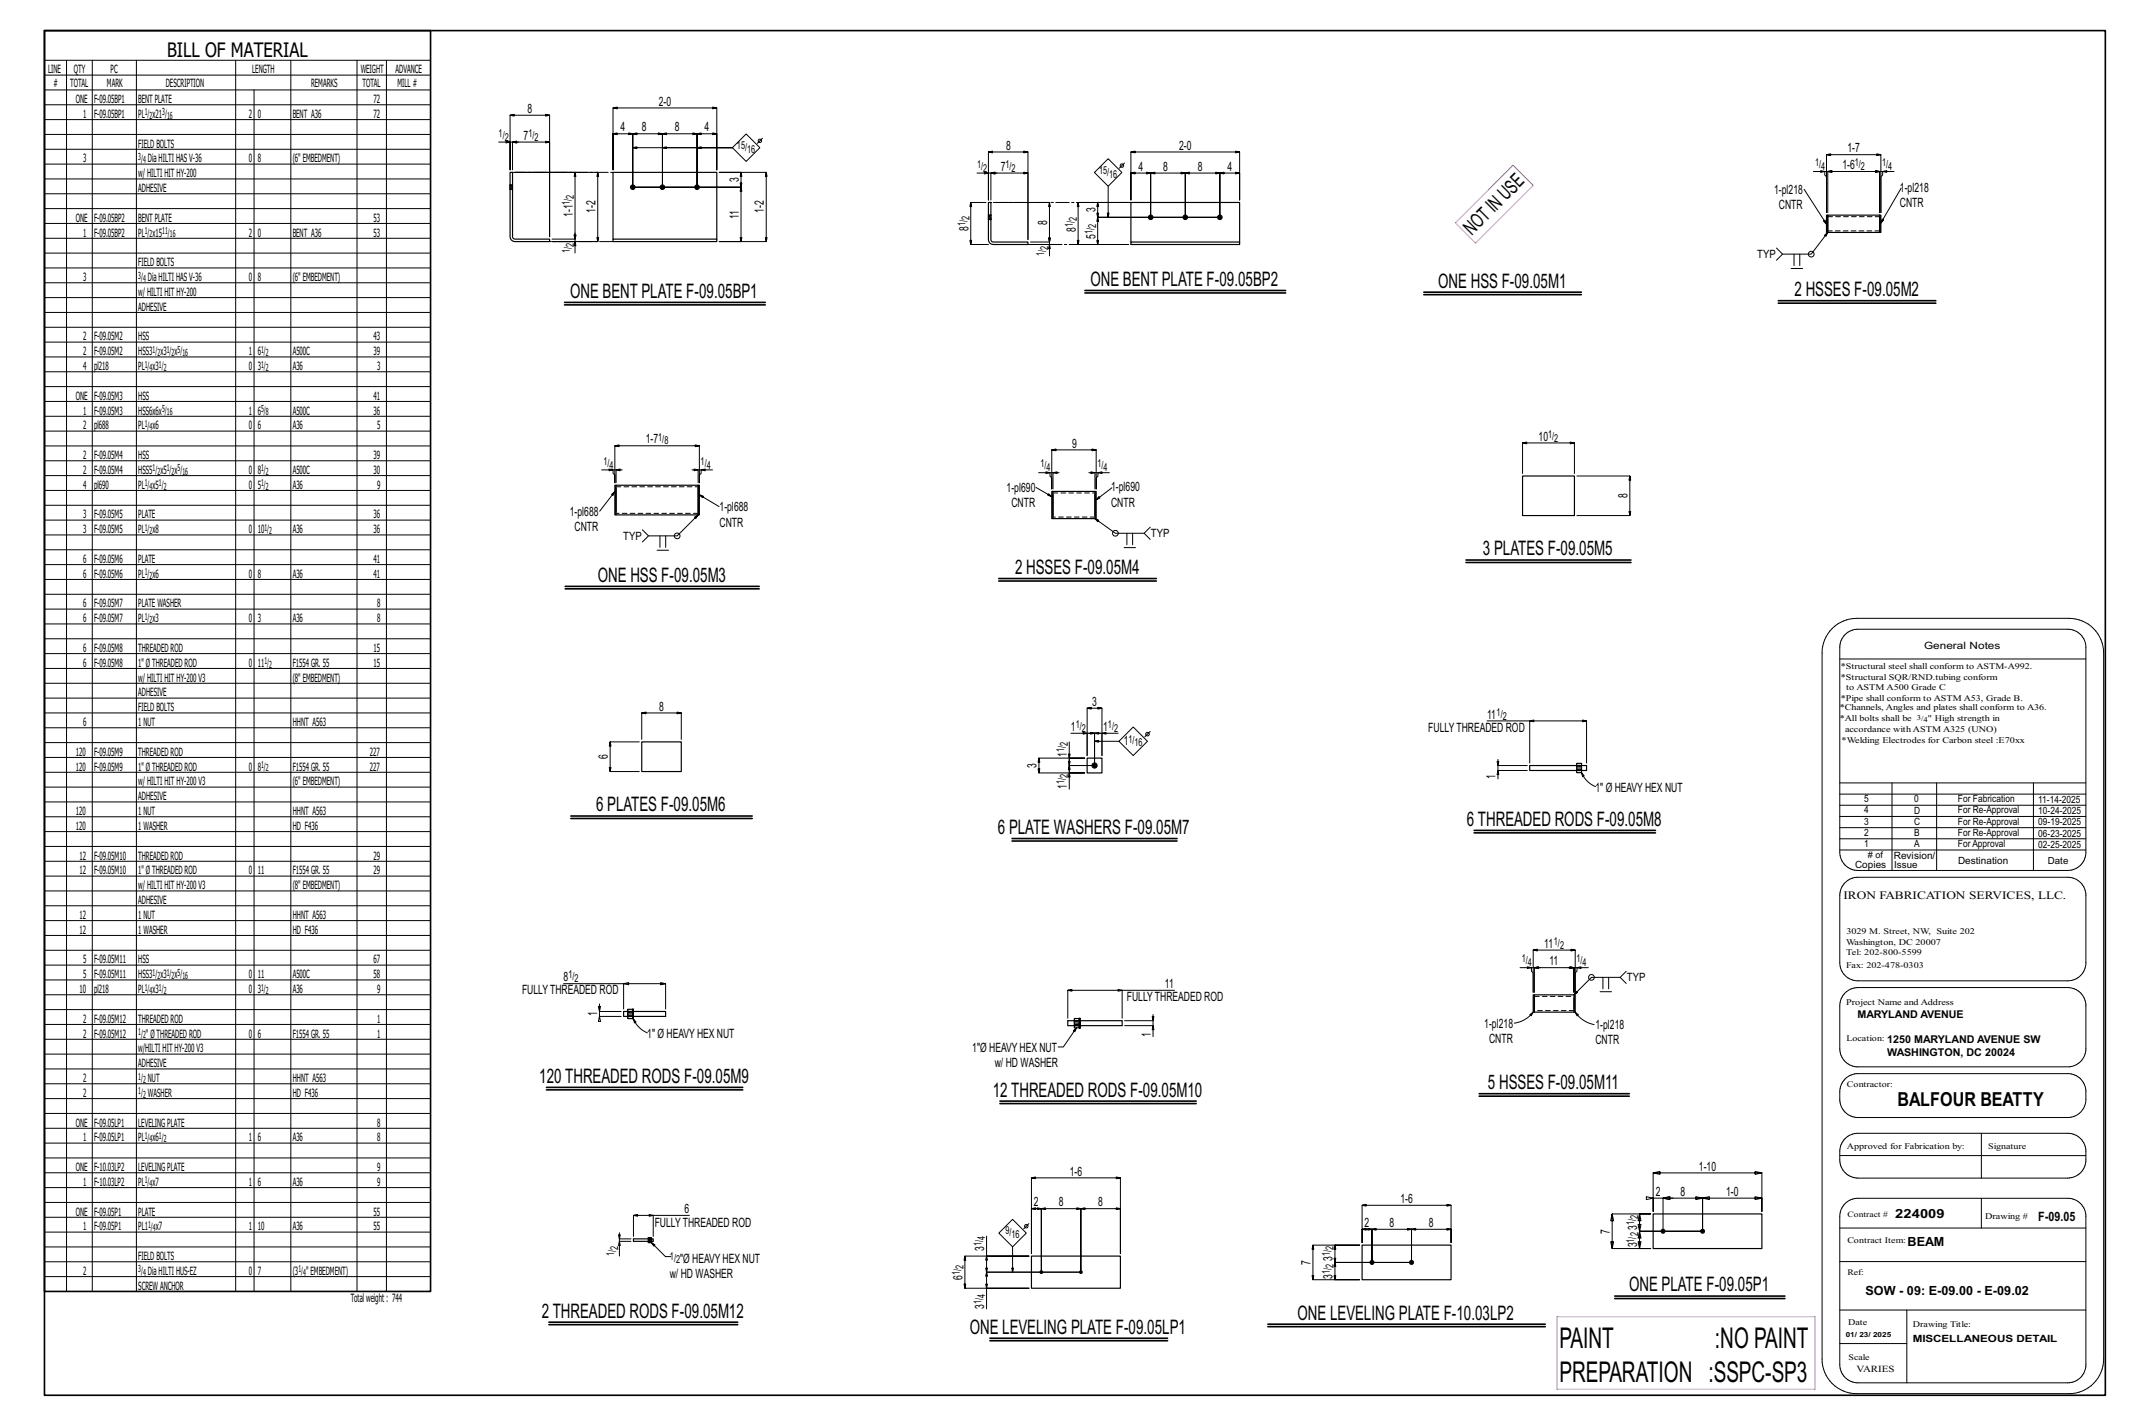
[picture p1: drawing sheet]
<svg xmlns="http://www.w3.org/2000/svg" width="914mm" height="610mm" viewBox="0 0 914 610" stroke-linecap="round" stroke-linejoin="round" font-family="sans-serif">
<g fill="none" stroke="#000" stroke-width=".43">
<path d="M19 25.8h165.4M19 32.2h165.4M19 38.5h165.4M28.5 25.8v527.1M39.5 25.8v527.1M58.4 25.8v527.1M100.9 25.8v527.1M108.8 38.5v514.4M124.6 25.8v527.1M152.9 25.8v527.1M165.5 25.8v527.1M19 44.9h165.4"/>
<path d="M19 51.2h165.4M19 57.6h165.4M262.5 46.2l1.8 .4v-.8l-1.8 .4h44.5l-1.8 .4v-.8l1.8 .4v26.5v-15.4l-1.8-.4v.7l1.8-.3h-8.5l1.8-.4v.7l-1.8-.3v22.8v-22.8l-1.7-.4v.7l1.7-.3h-14.8l1.8-.4v.7l-1.8-.3v22.8v-22.8l-1.7-.4v.7l1.7-.3h-12.7l1.8-.4v.7l-1.8-.3v22.8v-22.8l-1.7-.4v.7l1.7-.3h-8.5l1.8-.4v.7l-1.8-.3v15.4zM326.5 59.2l-2.2 2.2M19 63.9h165.4M19 70.3h165.4M19 76.6h165.4M213.6 60.8h4.9v11.9v-23.4l1.7 .4v-.7l-1.7 .3h16.9l-1.8 .4v-.7l1.8 .3v52v-40.5l-1.8-.4v.8l1.8-.4h-15.9M216.7 60.4l1.8 .4-1.8 .4zM218.5 60.8h3.6M219.5 60.8l1.8-.4v.8zM219.5 60.8v11.9z"/>
<path d="M271 63.2l1.8 .4v-.7l-1.8 .3h42.7l5.9-5.9 5.8 5.9-5.8 5.9-5.9-5.9M283.7 63.2l1.8 .4v-.7l-1.8 .3h30h-15.2l1.8-.3v.7l-1.8-.4M418.4 74.1h4.9v11.5v-20.5l1.8 .3v-.7l-1.8 .4h17l-1.8 .3v-.7l1.8 .4v37.5v-28.5l-1.8-.4v.8l1.8-.4h-15.9M421.6 73.7l1.7 .4-1.7 .4zM423.3 74.1h3.7M424.4 74.1l1.7-.4v.8zM424.4 74.1v11.5zM474.6 68l5.9 5.8-5.9 5.9-5.9-5.9zM474.6 79.7v13.3l-.4-1.7h.8l-.4 1.7M481.6 69.8l-2.2 2.2M484.4 65.1l1.7 .3v-.7l-1.7 .4h46.5l-1.7 .3v-.7l1.7 .4v20.5v-11.5l-1.7-.4v.8l1.7-.4h-8.4l1.7-.4v.8l-1.7-.4v18.9v-18.9l-1.8-.4v.8l1.8-.4h-14.9l1.8-.4v.8l-1.8-.4v18.9v-18.9l-1.7-.4v.8l1.7-.4h-14.8l1.8-.4v.8l-1.8-.4v18.9v-18.9l-1.7-.4v.8l1.7-.4h-8.4l1.7-.4v.8l-1.7-.4v11.5zM776.6 73.4h4.9v1.5l.8 .8v15.3v-24.8l1.7 .4v-.8l-1.7 .4h23.3l-1.8 .4v-.8l1.8 .4v24.8v-15.3l.7-.8v-1.5h4.9"/>
<path d="M779.8 73l1.7 .4-1.7 .4zM781.5 73.4h3.9M782.8 73.4l1.8-.4v.8zM782.8 73.4v17.6zM782.8 73.4h22.2l-1.7 .4v-.8l1.7 .4v17.6v-17.6M802.4 73.4h3.9M803.3 73l1.7 .4-1.7 .4zM806.3 73.4l1.8-.4v.8zM19 83h165.4M19 89.3h165.4M19 95.7h165.4M246.3 99.7v3.7"/>
<path d="M271 80.1h46.4l.3-1.7h-.7l.4 1.7v-6.3l.3 1.7h-.7l.4-1.7h-9.3h20.1l-.4 1.7h.7l-.3-1.7v29.6l-.4-1.7h.7l-.3 1.7h-20.1h9.3l.3-1.7h-.7l.4 1.7v-23.3l.3 1.8h-.7l.4-1.8zM422.3 86.7h-6.5l-.4 1.7h.7l-.3-1.7v18l-.4-1.8h.7l-.3 1.8h7.5M425.4 86.7h24.1l-.4 1.7h.8l-.4-1.7v16.9M461.8 86.7l.3 1.7h-.7l.4-1.7h21.5h-13.2l-.3 1.7h.7l-.4-1.7v6.3l-.3-1.7h.7l-.4 1.7h52.4h-52.4l-.3 1.8h.7l-.4-1.8v11.7l-.3-1.8h.7l-.4 1.8h13.2h-21.5l.3-1.8h-.7l.4 1.8zM772.7 81l9.6 14.9-1.3-1.2 .6-.5 .7 1.7M782.8 99.5l-1.3 1.2 .6 .4 .7-1.6-7.1 9.3h-12.3l-2.6-2.6M814.2 80.5l-8.6 15 .5-1.7 .7 .4-1.2 1.3M19 102h165.4M19 108.4h165.4M19 114.7h165.4M236.4 102.4h9.9zM245.9 100.6h.8l-.4 1.8z"/>
<path d="M246.3 103.4l.4 1.8h-.8zM246.3 102.4v-28.6l.4 1.7h-.8l.4-1.7h-25.7h35.4l-.4 1.7h.8l-.4-1.7v29.6l-.4-1.7h.8l-.4 1.7h-19.6h9.9v4.9M441.3 103.6h8.2zM441.3 104.7h8.2v4.9M449.1 101.9h.8l-.4 1.7zM449.5 104.7l.4 1.7h-.8zM449.5 101v3.7M763.4 108.8l-2.6 2.6M767.1 114.9h5M768.4 108.8v4.9M770.8 108.8v4.9M19 121.1h165.4"/>
<path d="M19 127.4h165.4M19 133.8h165.4M19 140.1h165.4M19 146.5h165.4M19 152.8h165.4M19 159.2h165.4M19 165.5h165.4M19 171.9h165.4M19 178.2h165.4M19 184.6h165.4M19 190.9h165.4M19 197.3h165.4"/>
<path d="M19 203.6h165.4M19 210h165.4M19 216.3h165.4M257.7 201.2h4.9v1.5l.7 .7v3.3v-15.9l1.8 .4v-.7l-1.8 .3h36.2l-1.7 .4v-.7l1.7 .3v15.9v-3.3l.8-.7v-1.5h4.9M260.8 200.8l1.8 .4-1.8 .3zM262.6 201.2h3.9M263.3 210.4l-1.3 1.2 .6 .5 .7-1.7-6.5 8.5M263.9 201.2l1.7-.4v.7zM263.9 201.2v5.5M296.4 201.2h3.9M297.3 200.8l1.7 .4-1.7 .3zM299 201.2v5.5"/>
<path d="M299.5 211.8l1.3 1.3 .4-.7-1.7-.6 8.5 5.1M300.3 201.2l1.7-.4v.7zM443.7 208.7l6.8 3.9-1.7-.6 .3-.6 1.4 1.2M444.8 202.4h4.9v1.5l.8 .7v4.7v-16.7l1.7 .4v-.8l-1.7 .4h19l-1.8 .4v-.8l1.8 .4v16.7v-4.7l.7-.7v-1.5h4.9M448 202l1.7 .4-1.7 .3zM449.7 202.4h3.9M451 202.4l1.7-.4v.7zM451 202.4v6.9M466.3 202.4h3.9M467.2 202l1.8 .4-1.8 .3zM469 202.4v6.9M470.2 202.4l1.8-.4v.7z"/>
<path d="M476.2 208.8l-6.7 5.2 1.1-1.4 .5 .6-1.6 .8M652.1 202.7v-13.1l1.7 .4v-.8l-1.7 .4h22.2l-1.7 .4v-.8l1.7 .4v13.1M675.4 203.8h22.6l-.3 1.7h.7l-.4-1.7v16.9l-.3-1.7h.7l-.4 1.7h-22.6M19 222.7h165.4M19 229h165.4M19 235.4h165.4M277.7 229.4l-2.6 2.6M281.4 235.5h4.9M282.7 229.4v4.9M285.1 229.4v4.9M299 220.4l-1.5 1 .5 .5 1-1.5-9 9h-12.3l-2.6-2.6M469 222l1.2 1.3 .4-.6-1.6-.7 8.7 6.3h12.3l2.6-2.6"/>
<path d="M481.4 234.4h4.9M482.6 228.3v4.9M485.1 228.3v4.9M490 228.3l2.6 2.6M19 241.7h165.4M19 248.1h165.4M19 254.4h165.4M19 260.8h165.4M19 267.1h165.4M19 273.5h165.4M19 279.8h165.4M784.7 269.1a15.1 15.1 0 0 1 10.5-4.4h90.9a14.9 14.9 0 0 1 14.9 14.9v302.2a14.9 14.9 0 0 1-14.9 14.8h-90.9a14.7 14.7 0 0 1-14.8-14.8v-302.2a14.7 14.7 0 0 1 4.3-10.5z"/>
<path d="M790.2 271.6a7.9 7.9 0 0 1 5.6-2.2h89.8a7.7 7.7 0 0 1 7.8 7.7v87.7a7.7 7.7 0 0 1-7.8 7.8h-89.8a7.8 7.8 0 0 1-7.8-7.8v-87.7a7.6 7.6 0 0 1 2.2-5.5zM19 286.2h165.4M19 292.5h165.4M19 298.9h165.4M788 282.1h105.4M19 305.2h165.4M19 311.6h165.4M19 317.9h165.4M273.8 317.6h-12.5l-.4 1.7h.8l-.4-1.7v12.7l-.4-1.8h.8l-.4 1.8h12.5M274.9 316.5v-11.3l1.7 .4v-.8l-1.7 .4h16.9l-1.8 .4v-.8l1.8 .4v11.3M458 317.6v6.9h6.6h-19.6l-.4 1.8h.7l-.3-1.8v6.4l-.4-1.8h.7l-.3 1.8h19.6h-6.6v6.9M458.7 313.9h6.9v9.6v-20.3l1.8 .4v-.8l-1.8 .4h6.4l-1.8 .4v-.8l1.8 .4v20.3v-9.6h6.9"/>
<path d="M463.9 313.5l1.7 .4-1.7 .4zM465.6 313.9h5.8M466.2 313.9h2.6l-1.8-.4v.8l1.8-.4v13.8h-10.8v-3.2M468.8 313.9l1.7-.4v.8zM468.8 317.3l1.7 .4v-.7l-1.7 .3h10.4M472 313.9l1.7-.4v.8zM472 313.9h-3.2v13.8h-10.8l.3 1.8h-.7l.4-1.8v2.6M485.3 311.2l6.2 6.1-6.2 6.1-6.1-6.1zM492.6 313.1l-2.3 2.3M636.9 308.6h18.3v18.1M655.2 308.6l1.7-.4v.8zM655.2 308.6h24.3l-1.7 .4v-.8l1.7 .4v18.1"/>
<path d="M19 324.3h165.4M19 330.6h165.4M19 337h165.4M457.6 326h.7l-.3 1.7zM457.6 322.8h.7l-.3 1.7zM458 330.9l.3 1.7h-.7zM458 325.1v5.8M641.2 326h.7l-.3 1.7zM641.6 329.8l.3 1.8h-.7zM641.6 325.1v4.7M641.6 327.7h12.5M654.1 329.8h-12.5v3.6"/>
<path d="M677.4 330.8l1.1 1.4-.7 .3zM677.4 330.8a11.1 11.1 0 0 0 5.9 6M788 335.2h105.4M788 340h105.4M810.3 335.2v37.4M829.4 335.2v37.4M870.9 335.2v37.4M19 343.3h165.4M19 349.7h165.4M19 356h165.4M788 349.5h105.4M788 359.1h105.4"/>
<path d="M788 354.3h105.4M788 344.7h105.4M19 362.4h165.4M19 368.7h165.4M19 375.1h165.4M788 363.9h105.4M790.2 377.8a7.9 7.9 0 0 1 5.6-2.2h89.8a7.9 7.9 0 0 1 7.8 7v29.5a7.7 7.7 0 0 1-7.8 7.8h-89.8a7.8 7.8 0 0 1-7.8-7.8v-28.7a7.8 7.8 0 0 1 2.2-5.6zM19 381.4h165.4M19 387.8h165.4M19 394.1h165.4M19 400.5h165.4M19 406.8h165.4"/>
<path d="M19 413.2h165.4M19 419.5h165.4M651 414.2h4.9v1.5l.8 .8v8.3v-18.1l1.7 .4v-.8l-1.7 .4h17.9l-1.7 .4v-.8l1.7 .4v18.1v-8.3l.8-.8v-1.5h4.9M654.2 413.9l1.7 .3-1.7 .4zM655.9 414.2h3.9M657.2 414.2l1.7-.3v.7zM657.2 414.2v10.6zM657.2 414.2h16.9l-1.7 .4v-.7l1.7 .3v10.6v-10.6M671.5 414.2h3.9M672.4 413.9l1.7 .3-1.7 .4zM675.4 414.2l1.7-.3v.7zM686.5 418.4v4.9"/>
<path d="M689 418.4v4.9M693.9 418.4l2.6 2.6M696.5 415.8l-2.6 2.6h-12.3l-7.5 7.5 1-1.5 .5 .5-1.5 1M19 425.9h165.4M19 432.2h165.4M19 438.6h165.4M241.4 421.1h25.7v10.8M256.3 430.8h.9l-.5 2.2zM256.7 429.8v5.3l-.4 2.2h.9l-.5-2.2h9.3M256.7 433h9.3M267.1 421.1l2.1-.5v1zM267.1 421.1h18l-2.2 .5v-1l2.2 .5v10.8"/>
<path d="M271.3 436.2l1.1 1.4-.7 .3zM271.3 436.2a11.1 11.1 0 0 0 6 6M478.9 423.6l1.7 .3-1.7 .4zM480.6 423.9h-23.3l1.8-.3v.7l-1.8-.4v12M481.7 439.1h12.1v4.7M481.7 437h12.1M493.5 435.2h.7l-.4 1.8zM493.8 439.1l.4 1.7h-.7zM493.8 434.3v4.8M503 423.9h-22.4v12M655.2 434.4l1.5-1.1-.9 1.6zM656.7 433.3a12.3 12.3 0 0 1-8.2 4.7"/>
<path d="M674.6 433.3l1.4 1.1-.6 .5zM674.6 433.3a12.7 12.7 0 0 0 8.2 5.3M685.3 424.5h4.9M790.2 425l2.6-1.6 3-.6h89.8a7.9 7.9 0 0 1 7.8 7v19.9a7.8 7.8 0 0 1-7.1 7h-91.3a7.9 7.9 0 0 1-7-7.8v-18.3a7.9 7.9 0 0 1 2.2-5.6zM19 444.9h165.4M19 451.3h165.4M19 457.6h165.4M461.1 440l-1.4 1.2 .7 .5 .7-1.7-5.7 8.2h-2.2M19 464h165.4M19 470.3h165.4M19 476.7h165.4M790.2 461.9l1.9-1.4 2.9-.9h90.6a7.7 7.7 0 0 1 7.8 7v4a7.7 7.7 0 0 1-7.8 7.8h-89.8a7.8 7.8 0 0 1-7.8-7.8v-3.2a7.9 7.9 0 0 1 2.2-5.5z"/>
<path d="M19 483h165.4M19 489.4h165.4M19 495.7h165.4M788 494.7h105.4M790.2 487.4a7.9 7.9 0 0 1 5.6-2.2h89.8a7.8 7.8 0 0 1 7.8 7v5.1a7.9 7.9 0 0 1-7.8 7h-89.8a7.9 7.9 0 0 1-7.8-7.8v-3.6a7.6 7.6 0 0 1 2.2-5.5zM848.6 485.2v19.1M19 502.1h165.4M19 508.4h165.4M19 514.8h165.4M278 519.9l1.8 .4-1.8 .4zM441.8 504.2l1.7 .4v-.7l-1.7 .3h38.1l-1.8 .4v-.7l1.8 .3v32.5v-19.3l-1.8-.4v.8l1.8-.4h-17l1.8-.4v.8l-1.8-.4v27.2v-27.2l-1.7-.4v.8l1.7-.4h-16.9l1.7-.4v.8l-1.7-.4v27.2v-27.2l-1.8-.4v.8l1.8-.4h-4.2l1.7-.4v.8l-1.7-.4v19.3zM583.4 516l1.7 .3v-.7l-1.7 .4h38.1l-1.8 .3v-.7l1.8 .4v16v-5.8l-1.8-.3v.7l1.8-.4h-17l1.8-.3v.7l-1.8-.4v14.2v-14.2l-1.7-.3v.7l1.7-.4h-16.9l1.8-.3v.7l-1.8-.4v14.2v-14.2l-1.7-.3v.7l1.7-.4h-4.2l1.7-.3v.7l-1.7-.4v5.8z"/>
<path d="M690.5 519.7l.6 2.9h-1.3l.7-2.9h16.5h-4.8l-.6 2.9h1.2l-.6-2.9v7.4l-.6-2.9h1.2l-.6 2.9h27h-27l-.6 2.9h1.2l-.6-2.9v7.4l-.6-2.9h1.2l-.6 2.9h4.8h-16.5l.6-2.9h-1.3l.7 2.9zM712.3 512.9l2.9-.6v1.2zM712.3 512.9v14.2zM712.3 512.9h16.9l-2.9 .6v-1.2l2.9 .6v14.2v-14.2l2.9 .6v-1.2l-2.9 .6h25.4l-2.9 .6v-1.2l2.9 .6v5.7v-16.5l-2.9-.6v1.2l2.9-.6h-46.6l2.9-.6v1.2l-2.9-.6v16.5v-5.7l-2.9 .6v-1.2l2.9 .6h8.6M790.2 515.3a7.9 7.9 0 0 1 5.6-2.3h89.8a7.8 7.8 0 0 1 7.8 7v65a7.9 7.9 0 0 1-7.8 7h-89.8a7.8 7.8 0 0 1-7.8-7.8v-63.5a7.6 7.6 0 0 1 2.2-5.4zM848.6 513v12.7M19 521.1h165.4M19 527.5h165.4M19 533.8h165.4M264.9 528.6h.8l-.4 1.8zM265.3 531.4l.4 1.8h-.8zM265.3 527.7v3.7"/>
<path d="M265.3 530.4h4.9M270.2 531.4h-4.9v6.3M279 531.9l1 1.6 .5-.6-1.5-1 6 6h2.3M279.8 520.3h-8.5l1.8-.4v.8l-1.8-.4v9M295.2 520.3h-15.4v9M422.5 537.7l.4 1.8h-.7zM422.5 529.2v8.5h18.2h-27.4l-.4 1.8h.7l-.3-1.8v13.8l-.4-1.8h.7l-.3 1.8h27.4h-18.2v8.8M422.5 537.7v6.9l-.3-1.8h.7l-.4 1.8h40.4h-40.4l-.3 1.7h.7l-.4-1.7v6.9M427.8 527.9l5.9-5.9 5.9 5.9-5.9 5.9zM433.7 533.8v10.8l-.4-1.8h.8l-.4 1.8M440.7 523.8l-2.2 2.2M562.3 533l.4 1.8h-.8l.4-1.8h20h-10.6l-.3 1.8h.7l-.4-1.8v7.4l-.3-1.7h.7l-.4 1.7h32.8h-32.8l-.3 1.8h.7l-.4-1.8v7.4l-.3-1.7h.7l-.4 1.7h10.6h-20l.4-1.7h-.8l.4 1.7z"/>
<path d="M788 525.7h105.4M19 540.2h165.4M19 546.5h165.4M422.2 549.7h.7l-.4 1.8zM788 540.1h105.4M788 560.8h105.4M788 575.2h28.7M816.7 560.8v31.2"/>
<circle cx="325.4" cy="60.3" r=".74"/>
<circle cx="480.5" cy="70.9" r=".74"/>
<circle cx="775.7" cy="108.8" r="1.23"/>
<circle cx="290" cy="229.4" r="1.23"/>
<circle cx="477.7" cy="228.3" r="1.23"/>
<circle cx="491.5" cy="314.3" r=".76"/>
<circle cx="681.6" cy="418.4" r="1.23"/>
<circle cx="439.6" cy="524.9" r=".74"/>
</g>
<g fill="none" stroke="#000" stroke-width=".7">
<path d="M19 13.1h882.7v584.2h-882.7zM19 13.1h165.4v539.8h-165.4zM241.8 129.5h86M241.8 130.5h86M464.7 124.4h85.9M464.7 125.4h85.9M609.8 125.1h67.5M609.8 126.1h67.5M761.6 128.7h67.5M761.6 129.8h67.5M627.9 239.7h70.6M242.1 251h83.1"/>
<path d="M242.1 252.1h83.1M427.8 247.7h67.4M427.8 248.7h67.4M627.9 240.8h70.6M244.5 349.3h77.7M244.5 350.4h77.7M433.5 359h70.6M631.3 355.5h77.7M631.3 356.5h77.7M433.5 360h70.6M234.1 465.5h84M234.1 466.6h84"/>
<path d="M428.3 471.4h84M428.3 472.4h84M633.5 468.2h64.3M633.5 469.3h64.3M691.6 554.8h72.9M691.6 555.9h72.9M235.1 566h80.9M235.1 567.1h80.9M424 572.9h76.1M424 574h76.1M543 566.9h118.8M543 567.9h118.8"/>
</g>
<path d="M648 70.7l8.7 8.7-24.7 24.7-8.7-8.7zM666.9 563.7h110.4v31.1h-110.4z" fill="none" stroke="#f0f" stroke-width=".5"/>
<g fill="#000" stroke="#000" stroke-width=".43">
<circle cx="271" cy="80.1" r=".99"/>
<circle cx="283.7" cy="80.1" r=".99"/>
<circle cx="298.5" cy="80.1" r=".99"/>
<circle cx="492.8" cy="93" r=".99"/>
<circle cx="507.6" cy="93" r=".99"/>
<circle cx="522.5" cy="93" r=".99"/>
<circle cx="468.8" cy="327.7" r="1.12"/>
<circle cx="712.3" cy="527.1" r=".86"/>
<circle cx="729.2" cy="527.1" r=".86"/>
<circle cx="446" cy="544.6" r=".6"/>
<circle cx="462.9" cy="544.6" r=".6"/>
<circle cx="587.6" cy="540.4" r=".86"/>
<circle cx="604.5" cy="540.4" r=".86"/>
</g>
<g fill="none" stroke="#000" stroke-width=".5">
<path d="M218.4 79.1h.1M218.5 73.8h1l.2 28 .9 .6h14.8v1h-14.8l-1.1-.3-.8-.7-.2-1.1zM219.5 79.1h.1M218.4 81.1h.1M219.5 81.1h.1M423.3 92h.1M423.3 94h.1M423.3 86.7h1.1v15.9l.3 .7 .7 .3h14.9v1.1h-14.9l-1.4-.7-.7-1.4zM424.4 92h.1M424.4 94h.1M782.3 92.1h.5v7.4h-.5zM805 92.1h-22.2v7.4h22.8v-7.4h-.6v7.4"/>
<path d="M805 93.4v4.8M262.5 102.4h44.5v1h-44.5zM262.5 102.4v-28.6h44.5v28.6M484.4 103.6h46.5v1.1h-46.5zM484.4 103.6v-16.9h46.5v16.9M263.3 207.7h.6v12.7h-.6zM263.9 209v10.1M263.9 207.7h35.1M299 207.7h.5v12.7h-.5zM299 209v10.1M450.5 210.4h.5v11.6h-.5zM451 211.7v9"/>
<path d="M451 210.4h18M469 210.4h.5v11.6h-.5zM469 211.7v9M652.1 203.8h22.2v16.9h-22.2zM263.9 220.4h35.1M451 222h18M274.9 317.6h16.9v12.7h-16.9zM465.6 324.5h6.4v6.4h-6.4zM675.3 327.8h2.1v2h-2.1zM675.3 329.8h-20.1v-2.1l20.1 .1v-1h2.1v1l2.1-.1v2.1h-2.1M675.3 329.8v1h2.1v-1M268.9 433h-1.8v2.1h1.8"/>
<path d="M268.9 435.1v.9h2M270.9 431.9h.4v4.3h-.4zM270.9 432.1h-2v1M270.9 433.1h-2v2h2M271.3 433h13.8v2.1h-13.8M460.2 439v1h2M460.2 437h-2.9v2.1h2.9M462.2 437h-2v2h2M462.2 436h-2v1M462.2 435.9h.4v4.2h-.4zM462.6 437h18v2.1h-18M656.7 425.9h.5v7.4h-.5z"/>
<path d="M657.2 427.2v4.8M657.2 433.3h16.9M657.2 425.9h16.9M674.1 425.9h.5v7.4h-.5zM674.1 427.2v4.8M708 519.7h46.6v14.8h-46.6zM277.7 530.4h-6.4v1h6.4M278 529.8h-.3v2.1h1.3v-.5h.8v-1h-.8v-.6h-1v2.1M278 530.4l1-.1v1.1h-1M441.8 537.7h38.1v13.8h-38.1zM583.4 533h38.1v14.8h-38.1z"/>
</g>
<g fill="none" stroke="#000" stroke-width=".43" stroke-dasharray="2 1.4">
<path d="M218.4 79.8h1.1v.3h-1.1zM218.4 79.8v-.4h1.1v.4M218.4 79.4v-.2l1.1 .2M218.4 79.2v-.1M219.5 79.1h-1M219.5 79.1v.1M218.4 81.1h.1M218.4 80.8l1.1 .3M218.4 80.5v.3l1.1 .3M218.4 80.1v.4h1.1v.3M218.5 81.1h1M219.5 80.1v.4"/>
<path d="M423.3 92.6h1.1v.4h-1.1zM423.3 92.6v-.3h1.1v.3M423.3 92.3v-.2l1.1 .2M423.3 92.1v-.1M423.3 94v-.1M423.3 93.7l1.1 .3M423.3 93.4v.3l1.1 .2M423.3 93v.4h1.1v.3M423.3 94h1.1M424.4 92h-1.1M424.4 92v.1M424.4 93v.4"/>
<path d="M782.8 92.8h22.2M805 99.5v-1.3M805 93.4v-1.3M805 98.8h-22.2M263.9 208.4h35.1M299 209v-1.3M299 219.8h-35.1M451 211h18M299 220.4v-1.3M469 221.4h-18M675.3 328.8h2.1M675.3 328.2h2.1"/>
<path d="M675.3 327.8h2.1M675.3 329.9h2.1M675.3 329.8h2.1M677.4 329.3h-2.1M677.4 329.8h-2.1M677.4 327.7h-2.1M268.9 433.1v-1M268.9 434.1v.5M268.9 433.5v.6M268.9 435.2v-.1M268.9 436v-.9M268.9 433.1h2"/>
<path d="M268.9 433.1v-.2M268.9 433.1v.4M268.9 433.5h2.4M268.9 434.6v.4M268.9 434.1h2.4M268.9 432.9l2 .2M270.9 435.1v.5M270.9 432.6v.5M270.9 435.1h-2M270.9 435h-2M270.9 435.1l-2 .1M270.9 435v-.4"/>
<path d="M270.9 434.6v-1.5M270.9 433.5h.1M270.9 432.9h.4v.6M270.9 433h.4M270.9 433.1l.4 .2M270.9 434.1h.1M271.3 434.9v1.1M271.3 434.6v.6h-.4M271.3 434.6v-1.1M271.3 432.1v1.2M271.3 435.1h-.4M271.3 434.9l-.4 .1"/>
<path d="M271.3 434.6h-2.4M460.2 439.1h2.4M460.2 438h2M460.2 438v-.6h2M460.2 437.4v-.4h2v.4M460.2 437l2-.1M460.2 440v-1M460.2 437v.4M460.2 438.6v.5M460.2 437.4v1.2M460.2 437v-1M460.2 439v-2"/>
<path d="M462.2 438.6h-2v-.6M462.2 437v2M462.2 436.9l.4 .1M462.2 438h.4v.6h-.4zM462.2 438v-.6h.4v.6M462.2 436.5v-.5M462.2 440v-.5M462.2 436.9v-.4M462.2 439.5v-.4M462.2 436.9l.4 .5M462.2 439.1l-2-.1v-.4M462.2 439.1l-2-.1"/>
<path d="M462.2 436.1v.9M462.2 439.1v-.5M462.2 436.1v-.2M462.2 437.4v-.4M462.2 438.6v-1.2M462.2 436.5v-.4M462.2 439v1M462.2 439h.1M462.6 438.6v.4h-.4v-.4M462.6 439l-.4 .1M462.6 439v-.4M462.6 437h-2.4"/>
<path d="M462.6 435.9v.2M462.6 439.1v-.1M462.6 437h.1M462.6 440v.1M462.6 436.1v1.9M462.6 438.6v-.6M462.6 437.4h.1M462.6 438v-1M462.6 439.5v.5M462.6 438v1.5M657.2 426.5h16.9M674.1 432.6h-16.9"/>
<path d="M462.2 440.1v-.1M277.7 531.4h1.3M277.7 530.6h1.3M277.7 530.4h1.3M277.7 531.5h1.3M279 530.4h-1.3M279 530.9h-1.3M279 531.2h-1.3M279 531.4h-1.3M279 530.3h-1.3"/>
</g>
<path d="M219.5 73.8h43M484.4 86.7h-60M262.5 103.4h-27.1M440.3 104.7h44.1" fill="none" stroke="#000" stroke-width=".43" stroke-dasharray="5.8 1 1 1"/>
<g font-size="12.2">
<text x="667.9" y="577">PAINT</text>
<text x="734.5" y="577">:NO PAINT</text>
<text x="667.9" y="591.5">PREPARATION :SSPC-SP3</text>
</g>
<g font-size="8.6">
<text x="71.6" y="24.5">BILL OF MATERIAL</text>
<text x="630.3" y="101" transform="rotate(-45 630.3 101)">NOTINUSE</text>
<text x="467" y="122.4">ONE BENT PLATE F-09.05BP2</text>
<text x="616" y="123.1">ONE HSS F-09.05M1</text>
<text x="244.1" y="127.5">ONE BENT PLATE F-09.05BP1</text>
<text x="768.6" y="126.8">2 HSSES F-09.05M2</text>
<text x="635.2" y="237.8">3 PLATES F-09.05M5</text>
<text x="434.7" y="245.7">2 HSSES F-09.05M4</text>
<text x="256" y="249.1">ONE HSS F-09.05M3</text>
<text x="255.3" y="347.4">6 PLATES F-09.05M6</text>
<text x="628.3" y="353.5">6 THREADED RODS F-09.05M8</text>
<text x="427.4" y="357">6 PLATE WASHERS F-09.05M7</text>
<text x="231" y="463.5">120 THREADED RODS F-09.05M9</text>
<text x="637.3" y="466.2">5 HSSES F-09.05M11</text>
<text x="425.2" y="469.4">12 THREADED RODS F-09.05M10</text>
<text x="697.7" y="552.9">ONE PLATE F-09.05P1</text>
<text x="232" y="564.1">2 THREADED RODS F-09.05M12</text>
<text x="555.7" y="564.9">ONE LEVELING PLATE F-10.03LP2</text>
<text x="415.3" y="570.9">ONE LEVELING PLATE F-09.05LP1</text>
</g>
<text font-size="8.3" x="812.7" y="473.4">BALFOUR BEATTY</text>
<g font-size="5.5">
<text x="282.1" y="45.2">2-0</text>
<text x="225.9" y="48.3">8</text>
<text x="224.2" y="59.8">7</text>
<text x="265.8" y="56.3">4</text>
<text x="274.9" y="56.3">8</text>
<text x="289" y="56.3">8</text>
<text x="301.7" y="56.3">4</text>
<text x="430.9" y="64.1">8</text>
<text x="505" y="64.1">2-0</text>
<text x="791.3" y="65.2">1-7</text>
<text x="316.4" y="78" transform="rotate(-90 316.4 78)">3</text>
<text x="428.6" y="73.1">7</text>
<text x="487.6" y="73.1">4</text>
<text x="498.1" y="73.1">8</text>
<text x="513" y="73.1">8</text>
<text x="525.7" y="73.1">4</text>
<text x="789.1" y="72.4">1-6</text>
<text x="759.8" y="82.9">1-pl218</text>
<text x="813.7" y="82.1">1-pl218</text>
<text x="761.9" y="89.5">CNTR</text>
<text x="813.7" y="88.6">CNTR</text>
<text x="245.3" y="92.9" transform="rotate(-90 245.3 92.9)">1-1</text>
<text x="255" y="91.3" transform="rotate(-90 255 91.3)">1-2</text>
<text x="316.4" y="93.8" transform="rotate(-90 316.4 93.8)">11</text>
<text x="327.2" y="91.3" transform="rotate(-90 327.2 91.3)">1-2</text>
<text x="469.1" y="90.9" transform="rotate(-90 469.1 90.9)">3</text>
<text x="414.8" y="98.9" transform="rotate(-90 414.8 98.9)">8</text>
<text x="448.5" y="96.2" transform="rotate(-90 448.5 96.2)">8</text>
<text x="460.8" y="99.2" transform="rotate(-90 460.8 99.2)">8</text>
<text x="469.1" y="102.2" transform="rotate(-90 469.1 102.2)">5</text>
<text x="276.6" y="189.8">1-7</text>
<text x="459.2" y="191.6">9</text>
<text x="659" y="188.6">10</text>
<text x="431.1" y="210.6">1-pl690</text>
<text x="475.9" y="210.4">1-pl690</text>
<text x="697.1" y="213.3" transform="rotate(-90 697.1 213.3)">8</text>
<text x="244" y="220.8">1-pl688</text>
<text x="308.2" y="218.9">1-pl688</text>
<text x="433.2" y="217.1">CNTR</text>
<text x="475.9" y="216.9">CNTR</text>
<text x="246.1" y="227.3">CNTR</text>
<text x="308.2" y="225.4">CNTR</text>
<text x="282.4" y="304.2">8</text>
<text x="467.8" y="302.2">3</text>
<text x="636.9" y="307.6">11</text>
<text x="458.7" y="312.9">1</text>
<text x="472.5" y="312.9">1</text>
<text x="611.7" y="313.4">FULLYTHREADED ROD</text>
<text x="481.3" y="319.1">1</text>
<text x="260.3" y="325" transform="rotate(-90 260.3 325)">6</text>
<text x="444" y="328.7" transform="rotate(-90 444 328.7)">3</text>
<text x="457" y="324" transform="rotate(-90 457 324)">1</text>
<text x="640.6" y="333.4" transform="rotate(-90 640.6 333.4)">1</text>
<text x="457" y="337.8" transform="rotate(-90 457 337.8)">1</text>
<text x="683.3" y="338.9">1&quot; Ø HEAVYHEX NUT</text>
<text x="661.4" y="405.7">11</text>
<text x="663.6" y="413.3">11</text>
<text x="223.6" y="425.6">FULLYTHREADED ROD</text>
<text x="241.4" y="420.1">8</text>
<text x="498.9" y="422.9">11</text>
<text x="482.6" y="428.5">FULLYTHREADED ROD</text>
<text x="255.8" y="435.1" transform="rotate(-90 255.8 435.1)">1</text>
<text x="492.8" y="443.8" transform="rotate(-90 492.8 443.8)">1</text>
<text x="635.7" y="439.9">1-pl218</text>
<text x="683.3" y="440.5">1-pl218</text>
<text x="277.2" y="444.3">1&quot; Ø HEAVYHEX NUT</text>
<text x="637.8" y="446.4">CNTR</text>
<text x="683.3" y="447.1">CNTR</text>
<text x="416.4" y="450.4">1&quot;Ø HEAVYHEX NUT</text>
<text x="426.1" y="457">w/ HD WASHER</text>
<text x="458.1" y="503.2">1-6</text>
<text x="727.6" y="501.1">1-10</text>
<text x="599.8" y="515">1-6</text>
<text x="709.1" y="511.9">2</text>
<text x="719.7" y="511.9">8</text>
<text x="739.2" y="511.9">1-0</text>
<text x="293.2" y="519.3">6</text>
<text x="442.8" y="516.4">2</text>
<text x="453.4" y="516.4">8</text>
<text x="470.4" y="516.4">8</text>
<text x="280.4" y="525.1">FULLYTHREADED ROD</text>
<text x="584.5" y="525.3">2</text>
<text x="595" y="525.3">8</text>
<text x="612" y="525.3">8</text>
<text x="701.2" y="526.6" transform="rotate(-90 701.2 526.6)">3</text>
<text x="873" y="522.9">F-09.05</text>
<text x="689.5" y="528.1" transform="rotate(-90 689.5 528.1)">7</text>
<text x="701.2" y="534" transform="rotate(-90 701.2 534)">3</text>
<text x="421.5" y="535.6" transform="rotate(-90 421.5 535.6)">3</text>
<text x="570.7" y="539.9" transform="rotate(-90 570.7 539.9)">3</text>
<text x="291.3" y="540.5">&quot;Ø HEAVYHEX NUT</text>
<text x="561.3" y="541.5" transform="rotate(-90 561.3 541.5)">7</text>
<text x="286.9" y="547">w/ HD WASHER</text>
<text x="412.3" y="547.8" transform="rotate(-90 412.3 547.8)">6</text>
<text x="570.7" y="547.3" transform="rotate(-90 570.7 547.3)">3</text>
<text x="421.5" y="560.3" transform="rotate(-90 421.5 560.3)">3</text>
</g>
<g font-size="5.4">
<text x="811.7" y="521.2">224009</text>
<text x="817" y="533.5">BEAM</text>
<text x="799" y="554.6">SOW - 09: E-09.00 - E-09.02</text>
</g>
<g font-size="4.9">
<text x="20.6" y="31.1">LINE</text>
<text x="31.6" y="31.1">QTY</text>
<text x="47.4" y="31.1">PC</text>
<text x="108" y="31.1">LENGTH</text>
<text x="154.5" y="31.1">WEIGHT</text>
<text x="169.4" y="31.1">ADVANCE</text>
<text x="23" y="37.4">#</text>
<text x="30.1" y="37.4">TOTAL</text>
<text x="45.8" y="37.4">MARK</text>
<text x="71" y="37.4">DESCRIPTION</text>
<text x="133.2" y="37.4">REMARKS</text>
<text x="155.3" y="37.4">TOTAL</text>
<text x="170.2" y="37.4">MILL #</text>
<text x="32.4" y="44.1">ONE</text>
<text x="40.3" y="44.1">F-09.05BP1</text>
<text x="59.2" y="44.1">BENTPLATE</text>
<text x="160" y="44.1">72</text>
<text x="35.6" y="50.5">1</text>
<text x="40.3" y="50.5">F-09.05BP1</text>
<text x="59.2" y="50.5">PL x21</text>
<text x="106.6" y="50.5">2</text>
<text x="110.4" y="50.5">0</text>
<text x="125.3" y="50.5">BENT A36</text>
<text x="160" y="50.5">72</text>
<text x="59.2" y="63.2">FIELD BOLTS</text>
<text x="35.6" y="69.5">3</text>
<text x="63.4" y="69.5">DiaHILTI HAS V-36</text>
<text x="106.6" y="69.5">0</text>
<text x="110.4" y="69.5">8</text>
<text x="125.3" y="69.5">(6&quot; EMBEDMENT)</text>
<text x="59.2" y="75.9">w/HILTI HITHY-200</text>
<text x="59.2" y="82.2">ADHESIVE</text>
<text x="32.4" y="94.9">ONE</text>
<text x="40.3" y="94.9">F-09.05BP2</text>
<text x="59.2" y="94.9">BENTPLATE</text>
<text x="160" y="94.9">53</text>
<text x="35.6" y="101.3">1</text>
<text x="40.3" y="101.3">F-09.05BP2</text>
<text x="59.2" y="101.3">PL x15</text>
<text x="106.6" y="101.3">2</text>
<text x="110.4" y="101.3">0</text>
<text x="125.3" y="101.3">BENT A36</text>
<text x="160" y="101.3">53</text>
<text x="59.2" y="114">FIELD BOLTS</text>
<text x="752.6" y="110.4">TYP</text>
<text x="35.6" y="120.3">3</text>
<text x="63.4" y="120.3">DiaHILTI HAS V-36</text>
<text x="106.6" y="120.3">0</text>
<text x="110.4" y="120.3">8</text>
<text x="125.3" y="120.3">(6&quot; EMBEDMENT)</text>
<text x="59.2" y="126.7">w/HILTI HITHY-200</text>
<text x="59.2" y="133">ADHESIVE</text>
<text x="35.6" y="145.7">2</text>
<text x="40.3" y="145.7">F-09.05M2</text>
<text x="59.2" y="145.7">HSS</text>
<text x="160" y="145.7">43</text>
<text x="35.6" y="152.1">2</text>
<text x="40.3" y="152.1">F-09.05M2</text>
<text x="59.2" y="152.1">HSS3 x3 x</text>
<text x="106.6" y="152.1">1</text>
<text x="110.4" y="152.1">6</text>
<text x="125.3" y="152.1">A500C</text>
<text x="160" y="152.1">39</text>
<text x="35.6" y="158.4">4</text>
<text x="40.3" y="158.4">pl218</text>
<text x="59.2" y="158.4">PL x3</text>
<text x="106.6" y="158.4">0</text>
<text x="110.4" y="158.4">3</text>
<text x="125.3" y="158.4">A36</text>
<text x="161.6" y="158.4">3</text>
<text x="32.4" y="171.1">ONE</text>
<text x="40.3" y="171.1">F-09.05M3</text>
<text x="59.2" y="171.1">HSS</text>
<text x="160" y="171.1">41</text>
<text x="35.6" y="177.5">1</text>
<text x="40.3" y="177.5">F-09.05M3</text>
<text x="59.2" y="177.5">HSS6x6x</text>
<text x="106.6" y="177.5">1</text>
<text x="110.4" y="177.5">6</text>
<text x="125.3" y="177.5">A500C</text>
<text x="160" y="177.5">36</text>
<text x="35.6" y="183.8">2</text>
<text x="40.3" y="183.8">pl688</text>
<text x="59.2" y="183.8">PL x6</text>
<text x="106.6" y="183.8">0</text>
<text x="110.4" y="183.8">6</text>
<text x="125.3" y="183.8">A36</text>
<text x="161.6" y="183.8">5</text>
<text x="35.6" y="196.5">2</text>
<text x="40.3" y="196.5">F-09.05M4</text>
<text x="59.2" y="196.5">HSS</text>
<text x="160" y="196.5">39</text>
<text x="35.6" y="202.9">2</text>
<text x="40.3" y="202.9">F-09.05M4</text>
<text x="59.2" y="202.9">HSS5 x5 x</text>
<text x="106.6" y="202.9">0</text>
<text x="110.4" y="202.9">8</text>
<text x="125.3" y="202.9">A500C</text>
<text x="160" y="202.9">30</text>
<text x="35.6" y="209.2">4</text>
<text x="40.3" y="209.2">pl690</text>
<text x="59.2" y="209.2">PL x5</text>
<text x="106.6" y="209.2">0</text>
<text x="110.4" y="209.2">5</text>
<text x="125.3" y="209.2">A36</text>
<text x="161.6" y="209.2">9</text>
<text x="35.6" y="221.9">3</text>
<text x="40.3" y="221.9">F-09.05M5</text>
<text x="59.2" y="221.9">PLATE</text>
<text x="160" y="221.9">36</text>
<text x="35.6" y="228.3">3</text>
<text x="40.3" y="228.3">F-09.05M5</text>
<text x="59.2" y="228.3">PL x8</text>
<text x="106.6" y="228.3">0</text>
<text x="110.4" y="228.3">10</text>
<text x="125.3" y="228.3">A36</text>
<text x="160" y="228.3">36</text>
<text x="266.9" y="231">TYP</text>
<text x="492.9" y="229.9">TYP</text>
<text x="35.6" y="241">6</text>
<text x="40.3" y="241">F-09.05M6</text>
<text x="59.2" y="241">PLATE</text>
<text x="160" y="241">41</text>
<text x="35.6" y="247.3">6</text>
<text x="40.3" y="247.3">F-09.05M6</text>
<text x="59.2" y="247.3">PL x6</text>
<text x="106.6" y="247.3">0</text>
<text x="110.4" y="247.3">8</text>
<text x="125.3" y="247.3">A36</text>
<text x="160" y="247.3">41</text>
<text x="35.6" y="260">6</text>
<text x="40.3" y="260">F-09.05M7</text>
<text x="59.2" y="260">PLATE WASHER</text>
<text x="161.6" y="260">8</text>
<text x="35.6" y="266.4">6</text>
<text x="40.3" y="266.4">F-09.05M7</text>
<text x="59.2" y="266.4">PL x3</text>
<text x="106.6" y="266.4">0</text>
<text x="110.4" y="266.4">3</text>
<text x="125.3" y="266.4">A36</text>
<text x="161.6" y="266.4">8</text>
<text x="35.6" y="279.1">6</text>
<text x="40.3" y="279.1">F-09.05M8</text>
<text x="59.2" y="279.1">THREADED ROD</text>
<text x="160" y="279.1">15</text>
<text x="35.6" y="285.4">6</text>
<text x="40.3" y="285.4">F-09.05M8</text>
<text x="59.2" y="285.4">1&quot; ØTHREADED ROD</text>
<text x="106.6" y="285.4">0</text>
<text x="110.4" y="285.4">11</text>
<text x="125.3" y="285.4">F1554GR. 55</text>
<text x="160" y="285.4">15</text>
<text x="59.2" y="291.8">w/HILTI HITHY-200V3</text>
<text x="125.3" y="291.8">(8&quot; EMBEDMENT)</text>
<text x="59.2" y="298.1">ADHESIVE</text>
<text x="59.2" y="304.5">FIELD BOLTS</text>
<text x="35.6" y="310.8">6</text>
<text x="59.2" y="310.8">1NUT</text>
<text x="125.3" y="310.8">HHNT A563</text>
<text x="32.4" y="323.5">120</text>
<text x="40.3" y="323.5">F-09.05M9</text>
<text x="59.2" y="323.5">THREADED ROD</text>
<text x="158.4" y="323.5">227</text>
<text x="32.4" y="329.9">120</text>
<text x="40.3" y="329.9">F-09.05M9</text>
<text x="59.2" y="329.9">1&quot; ØTHREADED ROD</text>
<text x="106.6" y="329.9">0</text>
<text x="110.4" y="329.9">8</text>
<text x="125.3" y="329.9">F1554GR. 55</text>
<text x="158.4" y="329.9">227</text>
<text x="59.2" y="336.2">w/HILTI HITHY-200V3</text>
<text x="125.3" y="336.2">(6&quot; EMBEDMENT)</text>
<text x="59.2" y="342.6">ADHESIVE</text>
<text x="32.4" y="348.9">120</text>
<text x="59.2" y="348.9">1NUT</text>
<text x="125.3" y="348.9">HHNT A563</text>
<text x="32.4" y="355.3">120</text>
<text x="59.2" y="355.3">1WASHER</text>
<text x="125.3" y="355.3">HD F436</text>
<text x="34" y="368">12</text>
<text x="40.3" y="368">F-09.05M10</text>
<text x="59.2" y="368">THREADED ROD</text>
<text x="160" y="368">29</text>
<text x="34" y="374.3">12</text>
<text x="40.3" y="374.3">F-09.05M10</text>
<text x="59.2" y="374.3">1&quot; ØTHREADED ROD</text>
<text x="106.6" y="374.3">0</text>
<text x="110.4" y="374.3">11</text>
<text x="125.3" y="374.3">F1554GR. 55</text>
<text x="160" y="374.3">29</text>
<text x="59.2" y="380.7">w/HILTI HITHY-200V3</text>
<text x="125.3" y="380.7">(8&quot; EMBEDMENT)</text>
<text x="59.2" y="387">ADHESIVE</text>
<text x="789.5" y="384.8">IRON FABRICATION SERVICES, LLC.</text>
<text x="34" y="393.4">12</text>
<text x="59.2" y="393.4">1NUT</text>
<text x="125.3" y="393.4">HHNT A563</text>
<text x="34" y="399.7">12</text>
<text x="59.2" y="399.7">1WASHER</text>
<text x="125.3" y="399.7">HD F436</text>
<text x="35.6" y="412.4">5</text>
<text x="40.3" y="412.4">F-09.05M11</text>
<text x="59.2" y="412.4">HSS</text>
<text x="160" y="412.4">67</text>
<text x="35.6" y="418.8">5</text>
<text x="40.3" y="418.8">F-09.05M11</text>
<text x="59.2" y="418.8">HSS3 x3 x</text>
<text x="106.6" y="418.8">0</text>
<text x="110.4" y="418.8">11</text>
<text x="125.3" y="418.8">A500C</text>
<text x="160" y="418.8">58</text>
<text x="696.8" y="420">TYP</text>
<text x="34" y="425.1">10</text>
<text x="40.3" y="425.1">pl218</text>
<text x="59.2" y="425.1">PL x3</text>
<text x="106.6" y="425.1">0</text>
<text x="110.4" y="425.1">3</text>
<text x="125.3" y="425.1">A36</text>
<text x="161.6" y="425.1">9</text>
<text x="35.6" y="437.8">2</text>
<text x="40.3" y="437.8">F-09.05M12</text>
<text x="59.2" y="437.8">THREADED ROD</text>
<text x="161.6" y="437.8">1</text>
<text x="35.6" y="444.2">2</text>
<text x="40.3" y="444.2">F-09.05M12</text>
<text x="62.5" y="444.2">&quot; ØTHREADED ROD</text>
<text x="106.6" y="444.2">0</text>
<text x="110.4" y="444.2">6</text>
<text x="125.3" y="444.2">F1554GR. 55</text>
<text x="161.6" y="444.2">1</text>
<text x="59.2" y="450.5">w/HILTI HITHY-200V3</text>
<text x="59.2" y="456.9">ADHESIVE</text>
<text x="35.6" y="463.2">2</text>
<text x="63.4" y="463.2">NUT</text>
<text x="125.3" y="463.2">HHNT A563</text>
<text x="35.6" y="469.6">2</text>
<text x="63.4" y="469.6">WASHER</text>
<text x="125.3" y="469.6">HD F436</text>
<text x="32.4" y="482.3">ONE</text>
<text x="40.3" y="482.3">F-09.05LP1</text>
<text x="59.2" y="482.3">LEVELINGPLATE</text>
<text x="161.6" y="482.3">8</text>
<text x="35.6" y="488.6">1</text>
<text x="40.3" y="488.6">F-09.05LP1</text>
<text x="59.2" y="488.6">PL x6</text>
<text x="106.6" y="488.6">1</text>
<text x="110.4" y="488.6">6</text>
<text x="125.3" y="488.6">A36</text>
<text x="161.6" y="488.6">8</text>
<text x="32.4" y="501.3">ONE</text>
<text x="40.3" y="501.3">F-10.03LP2</text>
<text x="59.2" y="501.3">LEVELINGPLATE</text>
<text x="161.6" y="501.3">9</text>
<text x="35.6" y="507.7">1</text>
<text x="40.3" y="507.7">F-10.03LP2</text>
<text x="59.2" y="507.7">PL x7</text>
<text x="106.6" y="507.7">1</text>
<text x="110.4" y="507.7">6</text>
<text x="125.3" y="507.7">A36</text>
<text x="161.6" y="507.7">9</text>
<text x="32.4" y="520.4">ONE</text>
<text x="40.3" y="520.4">F-09.05P1</text>
<text x="59.2" y="520.4">PLATE</text>
<text x="160" y="520.4">55</text>
<text x="35.6" y="526.7">1</text>
<text x="40.3" y="526.7">F-09.05P1</text>
<text x="59.2" y="526.7">PL1 x7</text>
<text x="106.6" y="526.7">1</text>
<text x="110.4" y="526.7">10</text>
<text x="125.3" y="526.7">A36</text>
<text x="160" y="526.7">55</text>
<text x="59.2" y="539.4">FIELD BOLTS</text>
<text x="35.6" y="545.8">2</text>
<text x="63.4" y="545.8">DiaHILTI HUS-EZ</text>
<text x="106.6" y="545.8">0</text>
<text x="110.4" y="545.8">7</text>
<text x="125.3" y="545.8">(3 &quot; EMBEDMENT)</text>
<text x="59.2" y="552.1">SCREW ANCHOR</text>
<text x="150.2" y="557.4">Totalweight : 744</text>
</g>
<g font-size="4.7">
<text x="213.6" y="58.6">1/</text>
<text x="226.3" y="58.6">1/</text>
<text x="216.2" y="60.2">2</text>
<text x="228.9" y="60.2">2</text>
<text x="315.6" y="63.8">15/</text>
<text x="320" y="65.4">16</text>
<text x="418.4" y="71.9">1/</text>
<text x="430.6" y="71.9">1/</text>
<text x="777.4" y="71.2">1/</text>
<text x="794.4" y="71.2">1/</text>
<text x="806.1" y="71.2">1/</text>
<text x="421.1" y="73.5">2</text>
<text x="433.3" y="73.5">2</text>
<text x="470.7" y="74.4">15/</text>
<text x="475.1" y="76">16</text>
<text x="780" y="72.8">4</text>
<text x="797" y="72.8">2</text>
<text x="808.7" y="72.8">4</text>
<text x="244" y="87.6" transform="rotate(-90 244 87.6)">1/</text>
<text x="245.7" y="85" transform="rotate(-90 245.7 85)">2</text>
<text x="415.2" y="94.2" transform="rotate(-90 415.2 94.2)">2</text>
<text x="461.2" y="94.5" transform="rotate(-90 461.2 94.5)">2</text>
<text x="413.5" y="96.8" transform="rotate(-90 413.5 96.8)">1/</text>
<text x="459.5" y="97.1" transform="rotate(-90 459.5 97.1)">1/</text>
<text x="467.9" y="100.2" transform="rotate(-90 467.9 100.2)">1/</text>
<text x="469.5" y="97.6" transform="rotate(-90 469.5 97.6)">2</text>
<text x="245.7" y="105.7" transform="rotate(-90 245.7 105.7)">2</text>
<text x="448.9" y="106.9" transform="rotate(-90 448.9 106.9)">2</text>
<text x="244" y="108.3" transform="rotate(-90 244 108.3)">1/</text>
<text x="447.2" y="109.6" transform="rotate(-90 447.2 109.6)">1/</text>
<text x="281.9" y="188.6">1/</text>
<text x="284.5" y="190.3">8</text>
<text x="663.1" y="187.4">1/</text>
<text x="665.7" y="189">2</text>
<text x="258.4" y="198.9">1/</text>
<text x="261.1" y="200.6">4</text>
<text x="300.1" y="198.9">1/</text>
<text x="302.7" y="200.6">4</text>
<text x="445.6" y="200.1">1/</text>
<text x="448.2" y="201.8">4</text>
<text x="470" y="200.1">1/</text>
<text x="472.6" y="201.8">4</text>
<text x="460.7" y="311.7">1/</text>
<text x="474.5" y="311.7">1/</text>
<text x="641" y="306.4">1/</text>
<text x="643.6" y="308">2</text>
<text x="463.3" y="313.3">2</text>
<text x="477.2" y="313.3">2</text>
<text x="483.3" y="317.9">1/</text>
<text x="455.7" y="322" transform="rotate(-90 455.7 322)">1/</text>
<text x="457.4" y="319.3" transform="rotate(-90 457.4 319.3)">2</text>
<text x="485.9" y="319.5">16</text>
<text x="455.7" y="335.8" transform="rotate(-90 455.7 335.8)">1/</text>
<text x="457.4" y="333.2" transform="rotate(-90 457.4 333.2)">2</text>
<text x="665.5" y="404.5">1/</text>
<text x="668.1" y="406.1">2</text>
<text x="651.8" y="412">1/</text>
<text x="654.4" y="413.7">4</text>
<text x="675.2" y="412">1/</text>
<text x="677.8" y="413.7">4</text>
<text x="243.4" y="418.9">1/</text>
<text x="246" y="420.5">2</text>
<text x="701.6" y="521.9" transform="rotate(-90 701.6 521.9)">2</text>
<text x="700" y="524.5" transform="rotate(-90 700 524.5)">1/</text>
<text x="420.3" y="533.5" transform="rotate(-90 420.3 533.5)">1/</text>
<text x="422" y="530.9" transform="rotate(-90 422 530.9)">4</text>
<text x="430.6" y="528.4">9/</text>
<text x="433.2" y="530.1">16</text>
<text x="700" y="531.9" transform="rotate(-90 700 531.9)">1/</text>
<text x="701.6" y="529.3" transform="rotate(-90 701.6 529.3)">2</text>
<text x="263.1" y="537.7" transform="rotate(-90 263.1 537.7)">1/</text>
<text x="264.7" y="535.1" transform="rotate(-90 264.7 535.1)">2</text>
<text x="286.9" y="539.2">1/</text>
<text x="569.5" y="537.9" transform="rotate(-90 569.5 537.9)">1/</text>
<text x="571.2" y="535.3" transform="rotate(-90 571.2 535.3)">2</text>
<text x="289.6" y="540.9">2</text>
<text x="411" y="545.8" transform="rotate(-90 411 545.8)">1/</text>
<text x="412.7" y="543.1" transform="rotate(-90 412.7 543.1)">2</text>
<text x="569.5" y="545.3" transform="rotate(-90 569.5 545.3)">1/</text>
<text x="571.2" y="542.7" transform="rotate(-90 571.2 542.7)">2</text>
<text x="422" y="555.7" transform="rotate(-90 422 555.7)">4</text>
<text x="420.3" y="558.3" transform="rotate(-90 420.3 558.3)">1/</text>
</g>
<g font-size="4.6">
<text x="795.6" y="436">MARYLAND AVENUE</text>
<text x="808.3" y="446.4">1250 MARYLAND AVENUE SW</text>
<text x="808.3" y="452">WASHINGTON, DC 20024</text>
</g>
<g font-size="4.3">
<text x="824.1" y="277.6">General Notes</text>
<text x="798.4" y="343.5">5</text>
<text x="819.8" y="343.5">0</text>
<text x="838.6" y="343.5">For Fabrication</text>
<text x="873" y="343.8">11-14-2025</text>
<text x="798.4" y="353">3</text>
<text x="798.4" y="348.2">4</text>
<text x="819.8" y="353.1">C</text>
<text x="819.8" y="348.3">D</text>
<text x="838.6" y="353">For Re-Approval</text>
<text x="838.6" y="348.2">For Re-Approval</text>
<text x="873" y="353.3">09-19-2025</text>
<text x="873" y="348.5">10-24-2025</text>
<text x="798.4" y="357.8">2</text>
<text x="819.8" y="357.9">B</text>
<text x="838.6" y="357.8">For Re-Approval</text>
<text x="873" y="358.1">06-23-2025</text>
<text x="798.4" y="362.6">1</text>
<text x="819.8" y="362.6">A</text>
<text x="838.6" y="362.6">For Approval</text>
<text x="873" y="362.9">02-25-2025</text>
<text x="794.5" y="371.5">Copies</text>
<text x="811.1" y="367.7">Revision/</text>
<text x="838.6" y="369.7">Destination</text>
<text x="819.2" y="574.6">MISCELLANEOUS DETAIL</text>
</g>
<g font-size="4.2">
<text x="62" y="49.4">1/</text>
<text x="64.1" y="50.9">2</text>
<text x="69.5" y="49.4">3/</text>
<text x="71.5" y="50.9">16</text>
<text x="59.2" y="68.4">3/</text>
<text x="61.3" y="69.9">4</text>
<text x="62" y="100.2">1/</text>
<text x="64.1" y="101.7">2</text>
<text x="69.5" y="100.2">11/</text>
<text x="72.8" y="101.7">16</text>
<text x="59.2" y="119.2">3/</text>
<text x="61.3" y="120.7">4</text>
<text x="65.4" y="151">1/</text>
<text x="67.4" y="152.5">2</text>
<text x="71.4" y="151">1/ 5/</text>
<text x="73.5" y="152.5">2</text>
<text x="78.1" y="152.5">16</text>
<text x="111.8" y="151">1/</text>
<text x="113.9" y="152.5">2</text>
<text x="62" y="157.3">1/</text>
<text x="64.1" y="158.8">4</text>
<text x="68" y="157.3">1/</text>
<text x="70.1" y="158.8">2</text>
<text x="111.8" y="157.3">1/</text>
<text x="113.9" y="158.8">2</text>
<text x="69.4" y="176.4">5/</text>
<text x="71.5" y="177.9">16</text>
<text x="111.8" y="176.4">5/</text>
<text x="113.9" y="177.9">8</text>
<text x="62" y="182.7">1/</text>
<text x="64.1" y="184.2">4</text>
<text x="65.4" y="201.8">1/</text>
<text x="67.4" y="203.3">2</text>
<text x="71.4" y="201.8">1/ 5/</text>
<text x="73.5" y="203.3">2</text>
<text x="78.1" y="203.3">16</text>
<text x="111.8" y="201.8">1/</text>
<text x="113.9" y="203.3">2</text>
<text x="62" y="208.1">1/</text>
<text x="64.1" y="209.6">4</text>
<text x="68" y="208.1">1/</text>
<text x="70.1" y="209.6">2</text>
<text x="111.8" y="208.1">1/</text>
<text x="113.9" y="209.6">2</text>
<text x="62" y="227.2">1/</text>
<text x="113.3" y="227.2">1/</text>
<text x="64.1" y="228.7">2</text>
<text x="115.3" y="228.7">2</text>
<text x="62" y="246.2">1/</text>
<text x="64.1" y="247.7">2</text>
<text x="62" y="265.3">1/</text>
<text x="64.1" y="266.8">2</text>
<text x="113.3" y="284.3">1/</text>
<text x="115.3" y="285.8">2</text>
<text x="111.8" y="328.8">1/</text>
<text x="113.9" y="330.3">2</text>
<text x="811.3" y="371.4">Issue</text>
<text x="877.1" y="369.8">Date</text>
<text x="65.4" y="417.7">1/</text>
<text x="67.4" y="419.2">2</text>
<text x="71.4" y="417.7">1/ 5/</text>
<text x="73.5" y="419.2">2</text>
<text x="78.1" y="419.2">16</text>
<text x="62" y="424">1/</text>
<text x="64.1" y="425.5">4</text>
<text x="68" y="424">1/</text>
<text x="70.1" y="425.5">2</text>
<text x="111.8" y="424">1/</text>
<text x="113.9" y="425.5">2</text>
<text x="59.2" y="443.1">1/</text>
<text x="61.3" y="444.6">2</text>
<text x="59.2" y="462.1">1/</text>
<text x="61.3" y="463.6">2</text>
<text x="59.2" y="468.5">1/</text>
<text x="61.3" y="470">2</text>
<text x="62" y="487.5">1/</text>
<text x="64.1" y="489">4</text>
<text x="68" y="487.5">1/</text>
<text x="70.1" y="489">2</text>
<text x="62" y="506.6">1/</text>
<text x="64.1" y="508.1">4</text>
<text x="63.4" y="525.6">1/</text>
<text x="65.5" y="527.1">4</text>
<text x="59.2" y="544.7">3/</text>
<text x="127.8" y="544.7">1/</text>
<text x="61.3" y="546.2">4</text>
<text x="129.9" y="546.2">4</text>
</g>
<text font-size="4" x="795.1" y="587.5">VARIES</text>
<text font-size="3.9" x="799.9" y="367.1"># of</text>
<g font-size="3.7">
<text x="788.4" y="286.2">*Structural steel shall conform to ASTM-A992.</text>
<text x="788.4" y="291.2">*Structural SQR/RND.tubing conform</text>
<text x="790.7" y="295.5">to ASTM A500 Grade C</text>
<text x="787.9" y="304.1">*Channels, Angles and plates shall conform to A36.</text>
<text x="788.4" y="300.2">*Pipe shall conform to ASTM A53, Grade B.</text>
<text x="788" y="308.9">*All bolts shall be</text>
<text x="825.7" y="308.9">&quot; High strength in</text>
<text x="790.2" y="313.2">accordance with ASTM A325 (UNO)</text>
<text x="788.8" y="318">*Welding Electrodes for Carbon steel :E70xx</text>
<text x="790.8" y="399.9">3029 M. Street, NW, Suite 202</text>
<text x="790.7" y="404.6">Washington, DC 20007</text>
<text x="790.7" y="409">Tel: 202-800-5599</text>
<text x="790.7" y="414.2">Fax: 202-478-0303</text>
<text x="790.7" y="430">Project Name and Address</text>
<text x="790.8" y="445.6">Location:</text>
<text x="791" y="465.3">Contractor:</text>
<text x="791" y="491.9">Approved for Fabrication by:</text>
<text x="851.5" y="492">Signature</text>
<text x="850.2" y="522">Drawing #</text>
<text x="791.2" y="532.3">Contract Item:</text>
<text x="791.5" y="567.4">Date</text>
<text x="819.3" y="568.1">Drawing Title:</text>
<text x="791.7" y="582.1">Scale</text>
</g>
<text font-size="3.6" x="791.2" y="545.9">Ref:</text>
<text font-size="3.5" x="791.3" y="520.8">Contract #</text>
<g font-size="3.2">
<text x="821" y="308">3/</text>
<text x="823.9" y="309.1">4</text>
</g>
<text font-size="3" x="790.5" y="572.4">01/ 23/ 2025</text>
</svg>
